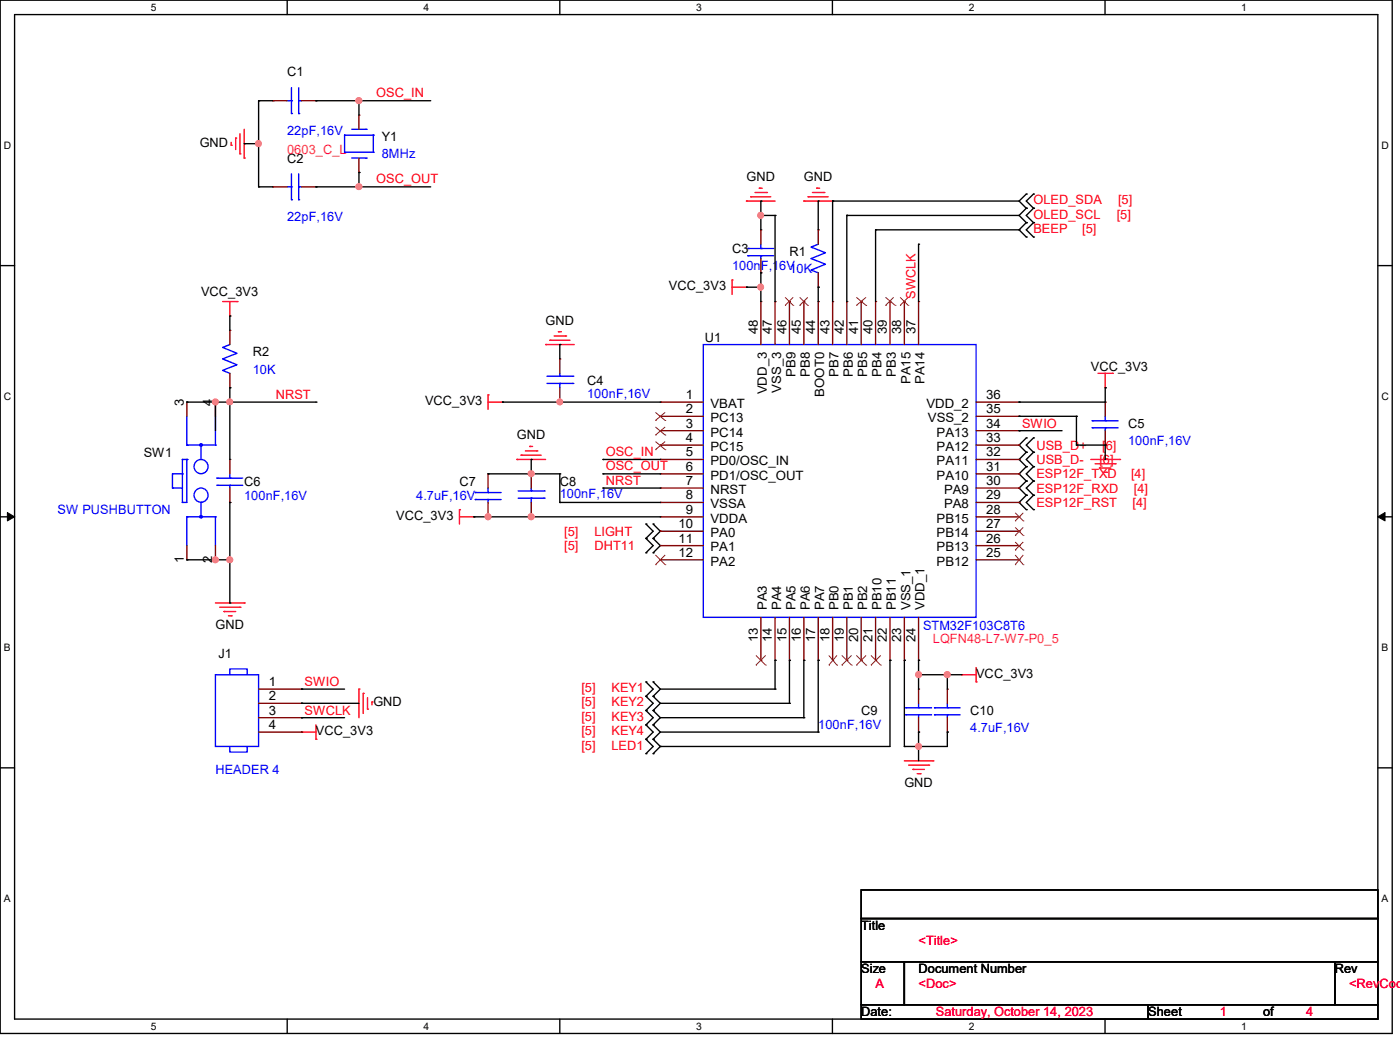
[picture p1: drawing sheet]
<svg xmlns="http://www.w3.org/2000/svg" width="305mm" height="229mm" viewBox="0 0 305 229" stroke-linecap="round" stroke-linejoin="round" font-family="sans-serif">
<path d="M0 0h303.1v225h-303.1zM3.2 3.2h296.8v218.7h-296.8z" fill="none" stroke="#000" stroke-width=".3"/>
<g fill="#fff">
<path d="M32.9 .4h1.1v2.4h-1.1z"/>
<path d="M32.9 222.2h1.1v2.5h-1.1z"/>
</g>
<path d="M62.5 0v3.2M62.5 221.9v3.1" fill="none" stroke="#000" stroke-width=".3"/>
<g fill="#fff">
<path d="M92.2 .4h1.2v2.4h-1.2z"/>
<path d="M92.2 222.2h1.2v2.5h-1.2z"/>
</g>
<path d="M121.9 0v3.2M121.9 221.9v3.1" fill="none" stroke="#000" stroke-width=".3"/>
<g fill="#fff">
<path d="M151.6 .4h1.1v2.4h-1.1z"/>
<path d="M151.6 222.2h1.1v2.5h-1.1z"/>
</g>
<path d="M181.2 0v3.2M181.2 221.9v3.1" fill="none" stroke="#000" stroke-width=".3"/>
<g fill="#fff">
<path d="M210.9 .4h1.2v2.4h-1.2z"/>
<path d="M210.9 222.2h1.2v2.5h-1.2z"/>
</g>
<path d="M240.6 0v3.2M240.6 221.9v3.1" fill="none" stroke="#000" stroke-width=".3"/>
<g fill="#fff">
<path d="M270.3 .4h1.1v2.4h-1.1z"/>
<path d="M270.3 222.2h1.1v2.5h-1.1z"/>
<path d="M.8 30.5h1.6v2.4h-1.6z"/>
<path d="M300.8 30.5h1.5v2.4h-1.5z"/>
<path d="M.8 85.1h1.6v2.5h-1.6z"/>
<path d="M300.8 85.1h1.5v2.5h-1.5z"/>
</g>
<path d="M0 57.8h3.2M300 57.8h3.1" fill="none" stroke="#000" stroke-width=".3"/>
<g fill="#fff">
<path d="M.8 139.8h1.5v2.5h-1.5z"/>
<path d="M300.8 139.8h1.4v2.5h-1.4z"/>
</g>
<path d="M0 112.5h3.2M300 112.5h3.1" fill="none" stroke="#000" stroke-width=".3"/>
<path d="M1.6 111.6l1.6 .9-1.6 .9zM300 112.5l1.5-.9v1.8z" fill="#000" stroke="#000" stroke-width=".22"/>
<g fill="#fff">
<path d="M.8 194.5h1.5v2.4h-1.5z"/>
<path d="M300.8 194.5h1.5v2.4h-1.5z"/>
</g>
<g fill="none" stroke="#000" stroke-width=".3">
<path d="M53.2 31.3h.1M53.2 31.3h3.1M56.3 21.9h.1M56.3 31.3h.1M56.3 21.9h3.1M56.3 21.9v18.8M68.8 21.9h.1M68.8 21.9h25M78.1 21.9h.1M78.1 37.5h.1M78.1 21.9v3.2M78.1 37.5v3.2"/>
<path d="M56.3 40.7h.1M56.3 40.7h3.1M68.8 40.7h.1M68.8 40.7h25M78.1 40.7h.1M165.7 46.9h.1M165.7 43.8h.1M165.7 59.4h.1M165.7 43.8v6.2M165.7 59.4v6.3M165.7 46.9h3M168.7 46.9h.1"/>
<path d="M168.7 46.9v18.8M178.1 43.8h.1M178.1 43.8v6.2M181.3 43.8h.1M181.3 43.8v21.9M181.3 43.8h40.6M184.4 46.9h.1M184.4 46.9h37.5M184.4 46.9v18.8M190.6 50h.1M190.6 50h31.3M190.6 50v15.7"/>
<path d="M200 53.2h.1M200 53.2v12.5M221.9 50h.1M221.9 43.8l1.5 1.5M221.9 46.9l1.5 1.6M221.9 50l1.5 1.6M223.4 42.2h.1M223.4 45.3h.1M223.4 48.5h.1M223.4 51.6h.1M223.4 42.2l-1.5 1.6M223.4 45.3l-1.5 1.6"/>
<path d="M223.4 48.5l-1.5 1.5M225 45.3h.1M225 42.2h.1M225 48.5h.1M225 51.6h.1M225 42.2l-1.6 1.6 1.6 1.5M225 45.3l-1.6 1.6 1.6 1.6M225 48.5l-1.6 1.5 1.6 1.6M50 68.8h.1M50 68.8v3.1M121.9 75h.1M121.9 75v3.1"/>
<path d="M162.5 62.5h.1M162.5 62.5h3.2M165.7 62.5h.1M178.1 62.5h.1M178.1 62.5v3.2M40.7 87.5h.1M40.7 87.5h28.1M46.9 87.5h.1M46.9 87.5v6.3M50 84.4h.1M50 87.5h.1M50 84.4v15.6"/>
<path d="M68.8 87.5h.1M109.4 87.5h.1M109.4 87.5h34.4M121.9 87.5h.1M221.9 87.5h.1M221.9 90.6h.1M221.9 93.8h.1M221.9 90.6h12.5M221.9 93.8h9.3M223.4 95.3h.1M223.4 98.5h.1M223.4 95.3l-1.5 1.6 1.5 1.6"/>
<path d="M223.4 98.5l-1.5 1.5 1.5 1.6M225 98.5h.1M225 95.3h.1M225 95.3l-1.6 1.6 1.6 1.6M225 98.5l-1.6 1.5 1.6 1.6M234.4 90.6h.1M234.4 96.9h.1M234.4 90.6v6.3M234.4 96.9h6.2M240.6 96.9h.1M240.6 84.4h.1M240.6 84.4v3.1h-18.7"/>
<path d="M240.6 96.9v3.1M50 109.4h.1M50 109.4v21.9M103.2 112.5h.1M103.2 112.5h40.6M106.3 112.5h.1M106.3 103.2h.1M106.3 103.2h15.6M115.7 112.5h.1M115.7 103.2h.1M115.7 100h.1M115.7 100v3.2"/>
<path d="M121.9 103.2h.1M121.9 109.4h.1M121.9 103.2v6.2M121.9 109.4h21.9M131.3 106.3h.1M131.3 100h.1M131.3 103.2h.1M131.3 103.2h12.5M131.3 106.3h12.5M131.3 100h12.5M140.6 117.2h.1M140.6 114.1h.1"/>
<path d="M140.6 114.1l1.6 1.6-1.6 1.5M140.6 117.2l1.6 1.6-1.6 1.6M142.2 114.1h.1M142.2 117.2h.1M142.2 114.1l1.6 1.6-1.6 1.5M142.2 117.2l1.6 1.6-1.6 1.6M223.4 101.6h.1M223.4 104.7h.1M223.4 107.8h.1M223.4 111h.1M223.4 101.6l-1.5 1.6 1.5 1.5M223.4 104.7l-1.5 1.6 1.5 1.5"/>
<path d="M223.4 107.8l-1.5 1.6 1.5 1.6M225 104.7h.1M225 101.6h.1M225 107.8h.1M225 111h.1M225 101.6l-1.6 1.6 1.6 1.5M225 104.7l-1.6 1.6 1.6 1.5M225 107.8l-1.6 1.6 1.6 1.6M40.7 121.9h.1M40.7 121.9h9.3M46.9 121.9h.1M50 131.3h.1"/>
<path d="M140.6 120.4h.1M142.2 120.4h.1M65.7 150h.1M65.7 156.3h.1M65.7 153.1h.1M65.7 150h9.3M65.7 156.3h9.3M65.7 153.1h12.4M140.6 151.6h.1M140.6 148.5h.1M140.6 154.7h.1M140.6 157.8h.1"/>
<path d="M140.6 148.5l1.6 1.5-1.6 1.6M140.6 151.6l1.6 1.5-1.6 1.6M140.6 154.7l1.6 1.6-1.6 1.5M140.6 157.8l1.6 1.6-1.6 1.6M142.2 148.5h.1M142.2 151.6h.1M142.2 154.7h.1M142.2 157.8h.1M142.2 148.5l1.6 1.5M142.2 151.6l1.6 1.5M142.2 154.7l1.6 1.6M142.2 157.8l1.6 1.6"/>
<path d="M143.8 150l-1.6 1.6M143.8 153.1l-1.6 1.6M143.8 156.3l-1.6 1.5M143.8 159.4l-1.6 1.6M143.8 150h24.9M143.8 156.3h31.2M143.8 153.1h28.1M143.8 159.4h34.3M168.7 150h.1M168.7 143.8h.1M168.7 143.8v6.2M171.9 153.1h.1"/>
<path d="M171.9 143.8h.1M171.9 143.8v9.3M175 156.3h.1M175 143.8h.1M175 143.8v12.5M178.1 159.4h.1M178.1 143.8h.1M178.1 143.8v15.6M193.8 143.8h.1M193.8 143.8v18.7h-50M196.9 143.8h.1M196.9 143.8v18.7"/>
<path d="M200 159.4h.1M200 146.9h.1M200 143.8h.1M200 143.8v6.2M200 159.4v6.3M200 146.9h9.4M206.2 159.4h.1M206.2 146.9h.1M206.2 159.4v3.1h-9.3M206.2 146.9v3.1M0 167.2h3.2M140.6 161h.1"/>
<path d="M140.6 164.1h.1M140.6 161l1.6 1.5-1.6 1.6M142.2 161h.1M142.2 164.1h.1M142.2 161l1.6 1.5M143.8 162.5h.1M143.8 162.5l-1.6 1.6M196.9 162.5h.1M200 162.5h.1M300 167.2h3.1M187.5 193.8h112.5v6.2h-112.5zM187.5 200h112.5v9.4h-112.5z"/>
<path d="M187.5 209.4h9.4v9.3h-9.4zM187.5 218.7h62.5v3.2h-62.5zM196.9 209.4h93.7v9.3h-93.7zM250 218.7h50v3.2h-50zM290.6 209.4h9.4v9.3h-9.4z"/>
</g>
<g fill="none" stroke="#f00" stroke-width=".3">
<path d="M50.3 31.6h.1M50.3 31v.6M51.3 30.1h.1M51.3 30.1v2.5M52.2 33.5h.1M52.2 29.1v4.4M53.2 34.4h.1M53.2 28.2v6.2M162.5 43.8h.1M162.5 43.8h6.2M163.4 42.8h.1M163.4 42.8h4.4"/>
<path d="M164.4 41.9h2.5M165.3 41h.1M165.3 41h.6M166.9 41.9h.1M175 43.8h.1M175 43.8h6.3M175.9 42.8h.1M175.9 42.8h4.4M176.9 41.9h2.5M177.8 41h.1M177.8 41h.6M179.4 41.9h.1"/>
<path d="M48.5 65.7h3.1M50 68.8h.1M50 65.7v3.1M51.6 65.7h.1M118.8 75h.1M118.8 75h6.2M119.7 74.1h.1M119.7 74.1h4.4M120.6 73.2h2.5M121.6 72.2h.1M121.6 72.2h.6M123.1 73.2h.1"/>
<path d="M159.4 61h.1M159.4 62.5h3.1M159.4 61v3.1M162.5 62.5h.1M106.3 86h.1M106.3 87.5h3.1M106.3 86v3.1M109.4 87.5h.1M113.5 99.1h.1M113.5 99.1h4.3M114.4 98.2h2.5M115.3 97.2h.1"/>
<path d="M115.3 97.2h.7M116.9 98.2h.1M239.1 81.3h3.1M240.6 84.4h.1M240.6 81.3v3.1M242.2 81.3h.1M100 111h.1M100 112.5h3.2M100 111v3.1M103.2 112.5h.1M112.5 100h.1M112.5 100h6.3"/>
<path d="M237.5 100h6.3M238.4 101h4.4M239.4 101.9h.1M239.4 101.9h2.5M240.3 102.8h.6M240.9 102.8h.1M242.8 101h.1M243.8 100h.1M46.9 131.3h6.3M47.8 132.2h4.4M48.8 133.1h.1M48.8 133.1h2.5"/>
<path d="M49.7 134.1h.6M50.3 134.1h.1M52.2 132.2h.1M53.2 131.3h.1M65.7 159.4h.1M65.7 159.4h3.1M68.8 157.8v3.2M78.1 150h.1M78.1 150v6.3M79.1 151h.1M79.1 151v4.3M80 154.4h.1"/>
<path d="M80 151.9v2.5M81 152.8h.1M81 152.8v.7M209.4 146.9h.1M209.4 146.9h3.1M212.5 148.5h.1M212.5 145.3v3.2M68.8 161h.1M196.9 165.7h6.2M197.8 166.6h4.4M198.8 167.5h.1M198.8 167.5h2.5"/>
<path d="M199.7 168.4h.6M200.3 168.4h.1M202.2 166.6h.1M203.1 165.7h.1"/>
</g>
<g fill="none" stroke="#00f" stroke-width=".3">
<path d="M63.5 19.1v5.6M65 19.1v5.6M62.5 21.9h1M63.5 24.7h.1M63.5 21.9h.1M63.5 37.8v5.7M65 21.9h.1M65 24.7h.1M65 37.8v5.7M65 21.9h.7M75 29.4h.1M75 33.1h.1"/>
<path d="M75 33.1h6.3M75 29.4h6.3M75 29.4v3.7M76.6 34.4h3.1M76.6 28.2h3.1M79.7 34.4h.1M79.7 28.2h.1M81.3 33.1h.1M81.3 29.4h.1M81.3 29.4v3.7M62.5 40.7h1M63.5 43.5h.1"/>
<path d="M63.5 40.7h.1M65 40.7h.1M65 43.5h.1M65 40.7h.7M162.8 54.1h.1M162.8 55.7h.1M162.8 54.1h5.6M162.8 55.7h5.6M165.7 55.7h.1M165.7 54.1h.1M165.7 53.2v.9M165.7 55.7v.6"/>
<path d="M178.1 53.2l-1.5 .6 3.1 1.2-3.1 1.3 3.1 1.2-3.1 1.3 1.5 .6M50 75l-1.5 .6 3.1 1.3-3.1 1.2 3.1 1.3-3.1 1.2 1.5 .7M153.1 75h59.4v59.4h-59.4zM40.7 96.9h.1M40.7 90.6v6.3M40.7 96.9h6.2M43.8 96.9h.1M43.8 96.9v3.1M46.9 96.9h.1M46.9 90.6v6.3M119.1 83.5h5.6M119.1 81.9h5.6"/>
<path d="M121.9 81.9h.1M121.9 83.5h.1M121.9 81.3v.6M121.9 83.5v.9M124.7 83.5h.1M124.7 81.9h.1M237.8 91.6h.1M237.8 93.1h.1M237.8 91.6h5.6M237.8 93.1h5.6M240.6 93.1h.1M240.6 91.6h.1"/>
<path d="M240.6 90.6v1M240.6 93.1v.7M37.5 106.3h.1M37.5 103.2h.1M37.5 106.3h2.2M37.5 103.2v3.1M37.5 103.2h2.2M39.7 109.4h.1M39.7 100h.1M39.7 103.2h.1M39.7 100v9.4M39.7 100h1"/>
<path d="M40.7 112.5h.1M40.7 100h.1M40.7 100v9.4h-1M40.7 112.5v6.3M40.7 112.5h6.2M43.8 109.4h.1M43.8 109.4v3.1M46.9 112.5h.1M46.9 112.5v6.3M47.2 104.1h.1M47.2 105.7h.1M47.2 104.1h5.6"/>
<path d="M47.2 105.7h5.6M50 105.7h.1M50 104.1h.1M50 103.2v.9M50 105.7v.6M103.5 107.2h.1M103.5 108.8h.1M103.5 107.2h5.6M103.5 108.8h5.6M106.3 108.8h.1M106.3 107.2h.1M106.3 106.3v.9"/>
<path d="M106.3 108.8v.6M112.8 108.5h5.6M112.8 106.9h5.6M115.7 106.9h.1M115.7 108.5h.1M115.7 106.3v.6M115.7 108.5v.9M118.4 108.5h.1M118.4 106.9h.1M46.9 146.9h9.4v15.6h-9.4zM50 146.9v-1.3h3.8v1.3M197.2 154.1h.1"/>
<path d="M197.2 155.6h.1M197.2 154.1h5.6M197.2 155.6h5.6M200 155.6h.1M200 154.1h.1M200 153.1v1M200 155.6v.7M203.5 154.1h.1M203.5 155.6h.1M203.5 154.1h5.5M203.5 155.6h5.5M206.2 155.6h.1"/>
<path d="M206.2 154.1h.1M206.2 153.1v1M206.2 155.6v.7M50 162.5v1.2h3.8v-1.2"/>
<circle cx="43.8" cy="107.8" r="1.54"/>
<circle cx="43.8" cy="101.6" r="1.54"/>
</g>
<g fill="none" stroke="#800000" stroke-width=".3">
<path d="M59.4 21.9h.1M59.4 21.9h3.1M65.7 21.9h3.1M68.8 21.9h.1M78.1 37.5h.1M78.1 25.1h.1M78.1 25.1v3.1M78.1 34.4v3.1M59.4 40.7h.1M59.4 40.7h3.1M65.7 40.7h3.1M68.8 40.7h.1"/>
<path d="M165.7 59.4h.1M165.7 50h.1M165.7 50v3.2M165.7 56.3v3.1M178.1 50h.1M178.1 50v3.2M178.1 59.4v3.1M50 71.9h.1M50 71.9v3.1M121.9 78.1h.1M121.9 78.1v3.2M165.7 65.7h.1"/>
<path d="M165.7 65.7v9.3M168.7 65.7h.1M168.7 65.7v9.3M171.9 65.7h.1M171.9 65.7v9.3M175 65.7h.1M175 65.7v9.3M178.1 62.5h.1M178.1 65.7h.1M178.1 65.7v9.3M181.3 65.7h.1M181.3 65.7v9.3"/>
<path d="M184.4 65.7h.1M184.4 65.7v9.3M187.5 65.7h.1M187.5 65.7v9.3M190.6 65.7h.1M190.6 65.7v9.3M193.8 65.7h.1M193.8 65.7v9.3M196.9 65.7h.1M196.9 65.7v9.3M200 65.7h.1M200 65.7v9.3"/>
<path d="M40.7 87.5h.1M40.7 87.5v3.1M46.9 87.5h.1M46.9 87.5v3.1M50 84.4h.1M50 81.3v3.1M121.9 87.5h.1M121.9 84.4v3.1M143.8 87.5h.1M143.8 90.6h.1M143.8 93.8h.1M143.8 96.9h.1"/>
<path d="M143.8 87.5h9.3M143.8 90.6h9.3M143.8 93.8h9.3M143.8 96.9h9.3M212.5 87.5h9.4M212.5 90.6h9.4M212.5 93.8h9.4M212.5 96.9h9.4M221.9 87.5h.1M221.9 90.6h.1M221.9 93.8h.1M221.9 96.9h.1"/>
<path d="M240.6 96.9h.1M240.6 87.5h.1M240.6 87.5v3.1M240.6 93.8v3.1M40.7 118.8v3.1M46.9 118.8v3.1M50 109.4h.1M50 100h.1M50 100v3.2M50 106.3v3.1M106.3 112.5h.1M106.3 103.2h.1"/>
<path d="M106.3 103.2v3.1M106.3 109.4v3.1M115.7 103.2h.1M115.7 112.5h.1M115.7 103.2v3.1M115.7 109.4v3.1M143.8 100h.1M143.8 103.2h.1M143.8 106.3h.1M143.8 109.4h.1M143.8 112.5h.1M143.8 115.7h.1"/>
<path d="M143.8 118.8h.1M143.8 100h9.3M143.8 103.2h9.3M143.8 106.3h9.3M143.8 109.4h9.3M143.8 112.5h9.3M143.8 115.7h9.3M143.8 118.8h9.3M212.5 100h9.4M212.5 103.2h9.4M212.5 106.3h9.4M212.5 109.4h9.4"/>
<path d="M212.5 112.5h9.4M212.5 115.7h9.4M212.5 118.8h9.4M221.9 100h.1M221.9 103.2h.1M221.9 106.3h.1M221.9 109.4h.1M221.9 112.5h.1M221.9 115.7h.1M221.9 118.8h.1M40.7 121.9h.1M46.9 121.9h.1"/>
<path d="M143.8 121.9h.1M143.8 121.9h9.3M165.7 134.4v9.4M168.7 134.4v9.4M171.9 134.4v9.4M175 134.4v9.4M178.1 134.4v9.4M181.3 134.4v9.4M184.4 134.4v9.4M187.5 134.4v9.4M190.6 134.4v9.4M193.8 134.4v9.4"/>
<path d="M196.9 134.4v9.4M200 134.4v9.4M212.5 121.9h9.4M221.9 121.9h.1M56.3 150h9.4M56.3 153.1h9.4M56.3 156.3h9.4M56.3 159.4h9.4M65.7 150h.1M65.7 153.1h.1M65.7 156.3h.1M65.7 159.4h.1"/>
<path d="M165.7 143.8h.1M168.7 143.8h.1M171.9 143.8h.1M175 143.8h.1M178.1 143.8h.1M181.3 143.8h.1M184.4 143.8h.1M187.5 143.8h.1M190.6 143.8h.1M193.8 143.8h.1M196.9 143.8h.1M200 159.4h.1"/>
<path d="M200 150h.1M200 143.8h.1M200 150v3.1M200 156.3v3.1M206.2 159.4h.1M206.2 150h.1M206.2 150v3.1M206.2 156.3v3.1"/>
</g>
<g fill="#00f" stroke="#00f" stroke-width=".3">
<circle cx="43.8" cy="112.5" r=".29"/>
<circle cx="43.8" cy="96.9" r=".29"/>
</g>
<g fill="none" stroke="#804000" stroke-width=".22">
<path d="M170.9 66.5h.1M170.9 64.7l1.8 1.8M172.7 66.5h.1M172.7 64.7l-1.8 1.8M174.1 66.5h.1M174.1 64.7l1.8 1.8M175.9 66.5h.1M175.9 64.7l-1.8 1.8M186.4 66.5h.1M186.4 64.7l2.2 1.8M188.6 66.5h.1M188.6 64.7l-2.2 1.8"/>
<path d="M192.8 66.5h.1M192.8 64.7l2.1 1.8M194.6 64.7l-1.8 1.8M194.9 66.5h.1M196 66.5h.1M196 64.7l1.7 1.8M197.7 66.5h.1M197.7 64.7l-1.7 1.8M142.7 91.5h.1M142.7 94.7h.1M142.7 97.9h.1M142.7 89.8l2.1 1.7"/>
<path d="M142.7 93l2.1 1.7M142.7 96.1l2.1 1.8M144.8 91.5h.1M144.8 94.7h.1M144.8 97.9h.1M144.8 89.8l-2.1 1.7M144.8 93l-2.1 1.7M144.8 96.1l-2.1 1.8M221 113.4h.1M221 116.6h.1M221 119.8h.1M221 111.7l1.8 1.7"/>
<path d="M221 114.8l1.8 1.8M221 118l1.8 1.8M222.8 113.4h.1M222.8 116.6h.1M222.8 119.8h.1M222.8 111.7l-1.8 1.7M222.8 114.8l-1.8 1.8M222.8 118l-1.8 1.8M142.7 122.9h.1M142.7 120.8l2.1 2.1M144.8 122.9h.1M144.8 120.8l-2.1 2.1"/>
<path d="M221 122.9h.1M221 120.8l1.8 2.1M222.8 122.9h.1M222.8 120.8l-1.8 2.1M164.6 144.8h.1M164.6 142.7l2.1 2.1M166.7 144.8h.1M166.7 142.7l-2.1 2.1M180.4 144.8h.1M180.4 142.7l1.8 2.1M182.2 144.8h.1M182.2 142.7l-1.8 2.1"/>
<path d="M183.3 144.8h.1M183.3 142.7l2.1 2.1M185.4 144.8h.1M185.4 142.7l-2.1 2.1M186.4 144.8h.1M186.4 142.7l2.2 2.1M188.6 144.8h.1M188.6 142.7l-2.2 2.1M189.6 144.8h.1M189.6 142.7l2.1 2.1M191.7 144.8h.1M191.7 142.7l-2.1 2.1"/>
</g>
<g fill="#ff8080" stroke="#ff8080" stroke-width=".3">
<circle cx="121.9" cy="87.5" r=".59"/>
<circle cx="200" cy="162.5" r=".6"/>
<circle cx="206.2" cy="146.9" r=".61"/>
<circle cx="200" cy="146.9" r=".6"/>
<circle cx="165.6" cy="46.9" r=".6"/>
<circle cx="165.6" cy="62.5" r=".6"/>
<circle cx="115.6" cy="112.5" r=".61"/>
<circle cx="115.6" cy="103.1" r=".61"/>
<circle cx="106.2" cy="112.5" r=".6"/>
<circle cx="50" cy="87.5" r=".61"/>
<circle cx="50" cy="121.9" r=".61"/>
<circle cx="56.3" cy="31.3" r=".6"/>
<circle cx="78.1" cy="21.9" r=".61"/>
<circle cx="78.1" cy="40.6" r=".61"/>
<circle cx="46.9" cy="121.9" r=".61"/>
<circle cx="46.9" cy="87.5" r=".61"/>
</g>
<g font-size="2.8">
<text x="62.5" y="16.6">C1</text>
<text x="43.5" y="32">GND</text>
<text x="62.5" y="35.4">C2</text>
<text x="83.1" y="30.7">Y1</text>
<text x="162.5" y="39.5">GND</text>
<text x="175" y="39.5">GND</text>
<text x="159.4" y="55.1">C3</text>
<text x="171.9" y="55.7">R1</text>
<text x="43.8" y="64.4">VCC_3V3</text>
<text x="145.6" y="63.2">VCC_3V3</text>
<text x="118.8" y="70.7">GND</text>
<text x="55" y="77.6">R2</text>
<text x="153.5" y="74.5">U1</text>
<text x="165" y="72.8" transform="rotate(-90 165 72.8)">48</text>
<text x="168.1" y="72.8" transform="rotate(-90 168.1 72.8)">47</text>
<text x="171.2" y="72.8" transform="rotate(-90 171.2 72.8)">46</text>
<text x="174.3" y="72.8" transform="rotate(-90 174.3 72.8)">45</text>
<text x="177.5" y="72.8" transform="rotate(-90 177.5 72.8)">44</text>
<text x="180.6" y="72.8" transform="rotate(-90 180.6 72.8)">43</text>
<text x="183.7" y="72.8" transform="rotate(-90 183.7 72.8)">42</text>
<text x="186.8" y="72.8" transform="rotate(-90 186.8 72.8)">41</text>
<text x="190" y="72.8" transform="rotate(-90 190 72.8)">40</text>
<text x="193.1" y="72.8" transform="rotate(-90 193.1 72.8)">39</text>
<text x="196.2" y="72.8" transform="rotate(-90 196.2 72.8)">38</text>
<text x="199.3" y="72.8" transform="rotate(-90 199.3 72.8)">37</text>
<text x="127.8" y="83.8">C4</text>
<text x="173.2" y="82" transform="rotate(-90 173.2 82)">PB9</text>
<text x="176.3" y="82" transform="rotate(-90 176.3 82)">PB8</text>
<text x="182.6" y="82" transform="rotate(-90 182.6 82)">PB7</text>
<text x="185.7" y="82" transform="rotate(-90 185.7 82)">PB6</text>
<text x="188.8" y="82" transform="rotate(-90 188.8 82)">PB5</text>
<text x="191.9" y="82" transform="rotate(-90 191.9 82)">PB4</text>
<text x="195.1" y="82" transform="rotate(-90 195.1 82)">PB3</text>
<text x="198.2" y="83.6" transform="rotate(-90 198.2 83.6)">PA15</text>
<text x="201.3" y="83.6" transform="rotate(-90 201.3 83.6)">PA14</text>
<text x="237.5" y="80.7">VCC_3V3</text>
<text x="40" y="88.4" transform="rotate(-90 40 88.4)">3</text>
<text x="46.2" y="88.4" transform="rotate(-90 46.2 88.4)">4</text>
<text x="92.5" y="88.2">VCC_3V3</text>
<text x="149.3" y="86.9">1</text>
<text x="149.3" y="90">2</text>
<text x="154.7" y="88.8">VBAT</text>
<text x="167" y="85.8" transform="rotate(-90 167 85.8)">VDD_3</text>
<text x="170.1" y="85.5" transform="rotate(-90 170.1 85.5)">VSS_3</text>
<text x="179.5" y="86.4" transform="rotate(-90 179.5 86.4)">BOOT0</text>
<text x="201.7" y="88.8">VDD_2</text>
<text x="214.7" y="86.9">36</text>
<text x="214.7" y="90">35</text>
<text x="112.5" y="95.7">GND</text>
<text x="149.3" y="93.1">3</text>
<text x="154.7" y="91.9">PC13</text>
<text x="154.7" y="95">PC14</text>
<text x="202" y="91.9">VSS_2</text>
<text x="203.9" y="95">PA13</text>
<text x="214.7" y="93.1">34</text>
<text x="245.6" y="93.2">C5</text>
<text x="31.3" y="99.4">SW1</text>
<text x="149.3" y="96.2">4</text>
<text x="149.3" y="99.4">5</text>
<text x="154.7" y="98.2">PC15</text>
<text x="154.7" y="101.3">PD0/OSC_IN</text>
<text x="203.9" y="98.2">PA12</text>
<text x="203.9" y="101.3">PA11</text>
<text x="214.7" y="96.2">33</text>
<text x="214.7" y="99.4">32</text>
<text x="53.2" y="105.7">C6</text>
<text x="100" y="105.7">C7</text>
<text x="121.9" y="105.7">C8</text>
<text x="149.3" y="102.5">6</text>
<text x="149.3" y="105.6">7</text>
<text x="154.7" y="104.4">PD1/OSC_OUT</text>
<text x="154.7" y="107.5">NRST</text>
<text x="203.9" y="104.4">PA10</text>
<text x="205.5" y="107.5">PA9</text>
<text x="214.7" y="102.5">31</text>
<text x="214.7" y="105.6">30</text>
<text x="86.3" y="113.2">VCC_3V3</text>
<text x="149.3" y="108.7">8</text>
<text x="149.3" y="111.8">9</text>
<text x="154.7" y="110.7">VSSA</text>
<text x="154.7" y="113.8">VDDA</text>
<text x="203.9" y="113.8">PB15</text>
<text x="205.5" y="110.7">PA8</text>
<text x="214.7" y="108.7">29</text>
<text x="214.7" y="111.8">28</text>
<text x="147.7" y="115">10</text>
<text x="147.7" y="118.1">11</text>
<text x="154.7" y="116.9">PA0</text>
<text x="203.9" y="116.9">PB14</text>
<text x="214.7" y="115">27</text>
<text x="214.7" y="118.1">26</text>
<text x="40" y="122.6" transform="rotate(-90 40 122.6)">1</text>
<text x="46.2" y="122.6" transform="rotate(-90 46.2 122.6)">2</text>
<text x="147.7" y="121.2">12</text>
<text x="154.7" y="120.1">PA1</text>
<text x="154.7" y="123.1">PA2</text>
<text x="203.9" y="120.1">PB13</text>
<text x="203.9" y="123.1">PB12</text>
<text x="214.7" y="121.2">25</text>
<text x="46.9" y="136.9">GND</text>
<text x="167" y="132.8" transform="rotate(-90 167 132.8)">PA3</text>
<text x="170.1" y="132.8" transform="rotate(-90 170.1 132.8)">PA4</text>
<text x="173.2" y="132.8" transform="rotate(-90 173.2 132.8)">PA5</text>
<text x="176.3" y="132.8" transform="rotate(-90 176.3 132.8)">PA6</text>
<text x="179.5" y="132.8" transform="rotate(-90 179.5 132.8)">PA7</text>
<text x="182.6" y="132.8" transform="rotate(-90 182.6 132.8)">PB0</text>
<text x="185.7" y="132.8" transform="rotate(-90 185.7 132.8)">PB1</text>
<text x="188.8" y="132.8" transform="rotate(-90 188.8 132.8)">PB2</text>
<text x="191.9" y="132.8" transform="rotate(-90 191.9 132.8)">PB10</text>
<text x="195.1" y="132.8" transform="rotate(-90 195.1 132.8)">PB11</text>
<text x="198.2" y="132.8" transform="rotate(-90 198.2 132.8)">VSS_1</text>
<text x="201.3" y="132.8" transform="rotate(-90 201.3 132.8)">VDD_1</text>
<text x="47.5" y="143.2">J1</text>
<text x="165" y="139.8" transform="rotate(-90 165 139.8)">13</text>
<text x="168.1" y="139.8" transform="rotate(-90 168.1 139.8)">14</text>
<text x="171.2" y="139.8" transform="rotate(-90 171.2 139.8)">15</text>
<text x="174.3" y="139.8" transform="rotate(-90 174.3 139.8)">16</text>
<text x="177.5" y="139.8" transform="rotate(-90 177.5 139.8)">17</text>
<text x="180.6" y="139.8" transform="rotate(-90 180.6 139.8)">18</text>
<text x="183.7" y="139.8" transform="rotate(-90 183.7 139.8)">19</text>
<text x="186.8" y="139.8" transform="rotate(-90 186.8 139.8)">20</text>
<text x="190" y="139.8" transform="rotate(-90 190 139.8)">21</text>
<text x="193.1" y="139.8" transform="rotate(-90 193.1 139.8)">22</text>
<text x="196.2" y="139.8" transform="rotate(-90 196.2 139.8)">23</text>
<text x="199.3" y="139.8" transform="rotate(-90 199.3 139.8)">24</text>
<text x="58.5" y="149.4">1</text>
<text x="212.5" y="147.6">VCC_3V3</text>
<text x="58.5" y="152.4">2</text>
<text x="58.5" y="155.6">3</text>
<text x="81.3" y="153.8">GND</text>
<text x="187.5" y="155.7">C9</text>
<text x="211.2" y="155.7">C10</text>
<text x="58.5" y="158.7">4</text>
<text x="68.8" y="160.1">VCC_3V3</text>
<text x="196.9" y="171.3">GND</text>
<text x="187.5" y="202.5">Title</text>
<text x="187.5" y="211.9">Size</text>
<text x="200" y="211.9">Document Number</text>
<text x="290.6" y="211.9">Rev</text>
<text x="187.5" y="221.3">Date:</text>
<text x="250" y="221.3">Sheet</text>
<text x="275" y="221.3">of</text>
</g>
<g font-size="2.8" fill="#f00">
<text x="81.9" y="21.1">OSC_IN</text>
<text x="81.9" y="39.8">OSC_OUT</text>
<text x="225" y="44.5">OLED_SDA</text>
<text x="225" y="47.6">OLED_SCL</text>
<text x="243.1" y="47.6">[5]</text>
<text x="243.4" y="44.5">[5]</text>
<text x="225" y="50.7">BEEP</text>
<text x="235.6" y="50.7">[5]</text>
<text x="199.3" y="65" transform="rotate(-90 199.3 65)">SWCLK</text>
<text x="60" y="86.9">NRST</text>
<text x="222.5" y="93.1">SWIO</text>
<text x="131.9" y="99.2">OSC_IN</text>
<text x="225.6" y="97.9">USB_D+</text>
<text x="225.6" y="101">USB_D-</text>
<text x="239.4" y="101">[6]</text>
<text x="240" y="97.9">[6]</text>
<text x="131.9" y="105.6">NRST</text>
<text x="131.9" y="102.3">OSC_OUT</text>
<text x="225.6" y="104.1">ESP12F_TXD</text>
<text x="225.6" y="107.3">ESP12F_RXD</text>
<text x="246.3" y="104.1">[4]</text>
<text x="246.8" y="107.3">[4]</text>
<text x="225.6" y="110.4">ESP12F_RST</text>
<text x="246.6" y="110.4">[4]</text>
<text x="122.9" y="116.6">[5]</text>
<text x="122.9" y="119.8">[5]</text>
<text x="129.4" y="116.6">LIGHT</text>
<text x="129.4" y="119.8">DHT11</text>
<text x="66.3" y="149.4">SWIO</text>
<text x="66.3" y="155.6">SWCLK</text>
<text x="126.6" y="150.7">[5]</text>
<text x="126.6" y="153.8">[5]</text>
<text x="133.1" y="150.7">KEY1</text>
<text x="133.1" y="153.8">KEY2</text>
<text x="126.6" y="156.9">[5]</text>
<text x="126.6" y="160.1">[5]</text>
<text x="133.1" y="156.9">KEY3</text>
<text x="133.1" y="160.1">KEY4</text>
<text x="126.6" y="163.2">[5]</text>
<text x="133.1" y="163.2">LED1</text>
</g>
<g font-size="2.8" fill="#00f">
<text x="62.5" y="29.5">22pF,16V</text>
<text x="83.1" y="34.5">8MHz</text>
<text x="62.5" y="48.2">22pF,16V</text>
<text x="159.4" y="58.8">100nF,16V10K</text>
<text x="55" y="81.3">10K</text>
<text x="127.8" y="86.6">100nF,16V</text>
<text x="245.6" y="96.9">100nF,16V</text>
<text x="12.5" y="111.9">SW PUSHBUTTON</text>
<text x="53.2" y="108.8">100nF,16V</text>
<text x="90.6" y="108.8">4.7uF,16V</text>
<text x="121.9" y="108.5">100nF,16V</text>
<text x="201" y="137.2">STM32F103C8T6</text>
<text x="178.1" y="158.8">100nF,16V</text>
<text x="211.2" y="159.4">4.7uF,16V</text>
<text x="46.9" y="168.5">HEADER 4</text>
</g>
<g font-size="2.8" fill="#ff0080">
<text x="62.5" y="33.5">0603_C_L</text>
<text x="203.1" y="140">LQFN48-L7-W7-P0_5</text>
<text x="200" y="205.7">&lt;Title&gt;</text>
<text x="190.6" y="215.1">A</text>
<text x="200" y="215.1">&lt;Doc&gt;</text>
<text x="293.7" y="215.1">&lt;RevCode</text>
<text x="203.8" y="221.3">Saturday, October 14, 2023</text>
<text x="265.6" y="221.3">1</text>
<text x="284.4" y="221.3">4</text>
</g>
<g font-size="2.2">
<text x="32.8" y="2.4">5</text>
<text x="92.2" y="2.4">4</text>
<text x="151.5" y="2.4">3</text>
<text x="210.9" y="2.4">2</text>
<text x="270.2" y="2.4">1</text>
<text x=".8" y="32.5">D</text>
<text x="300.8" y="32.5">D</text>
<text x=".8" y="87.1">C</text>
<text x="300.8" y="87.1">C</text>
<text x=".8" y="141.8">B</text>
<text x="300.8" y="141.8">B</text>
<text x=".8" y="196.5">A</text>
<text x="300.8" y="196.5">A</text>
<text x="32.8" y="224.2">5</text>
<text x="92.2" y="224.2">4</text>
<text x="151.5" y="224.2">3</text>
<text x="210.9" y="224.2">2</text>
<text x="270.2" y="224.2">1</text>
</g>
</svg>
